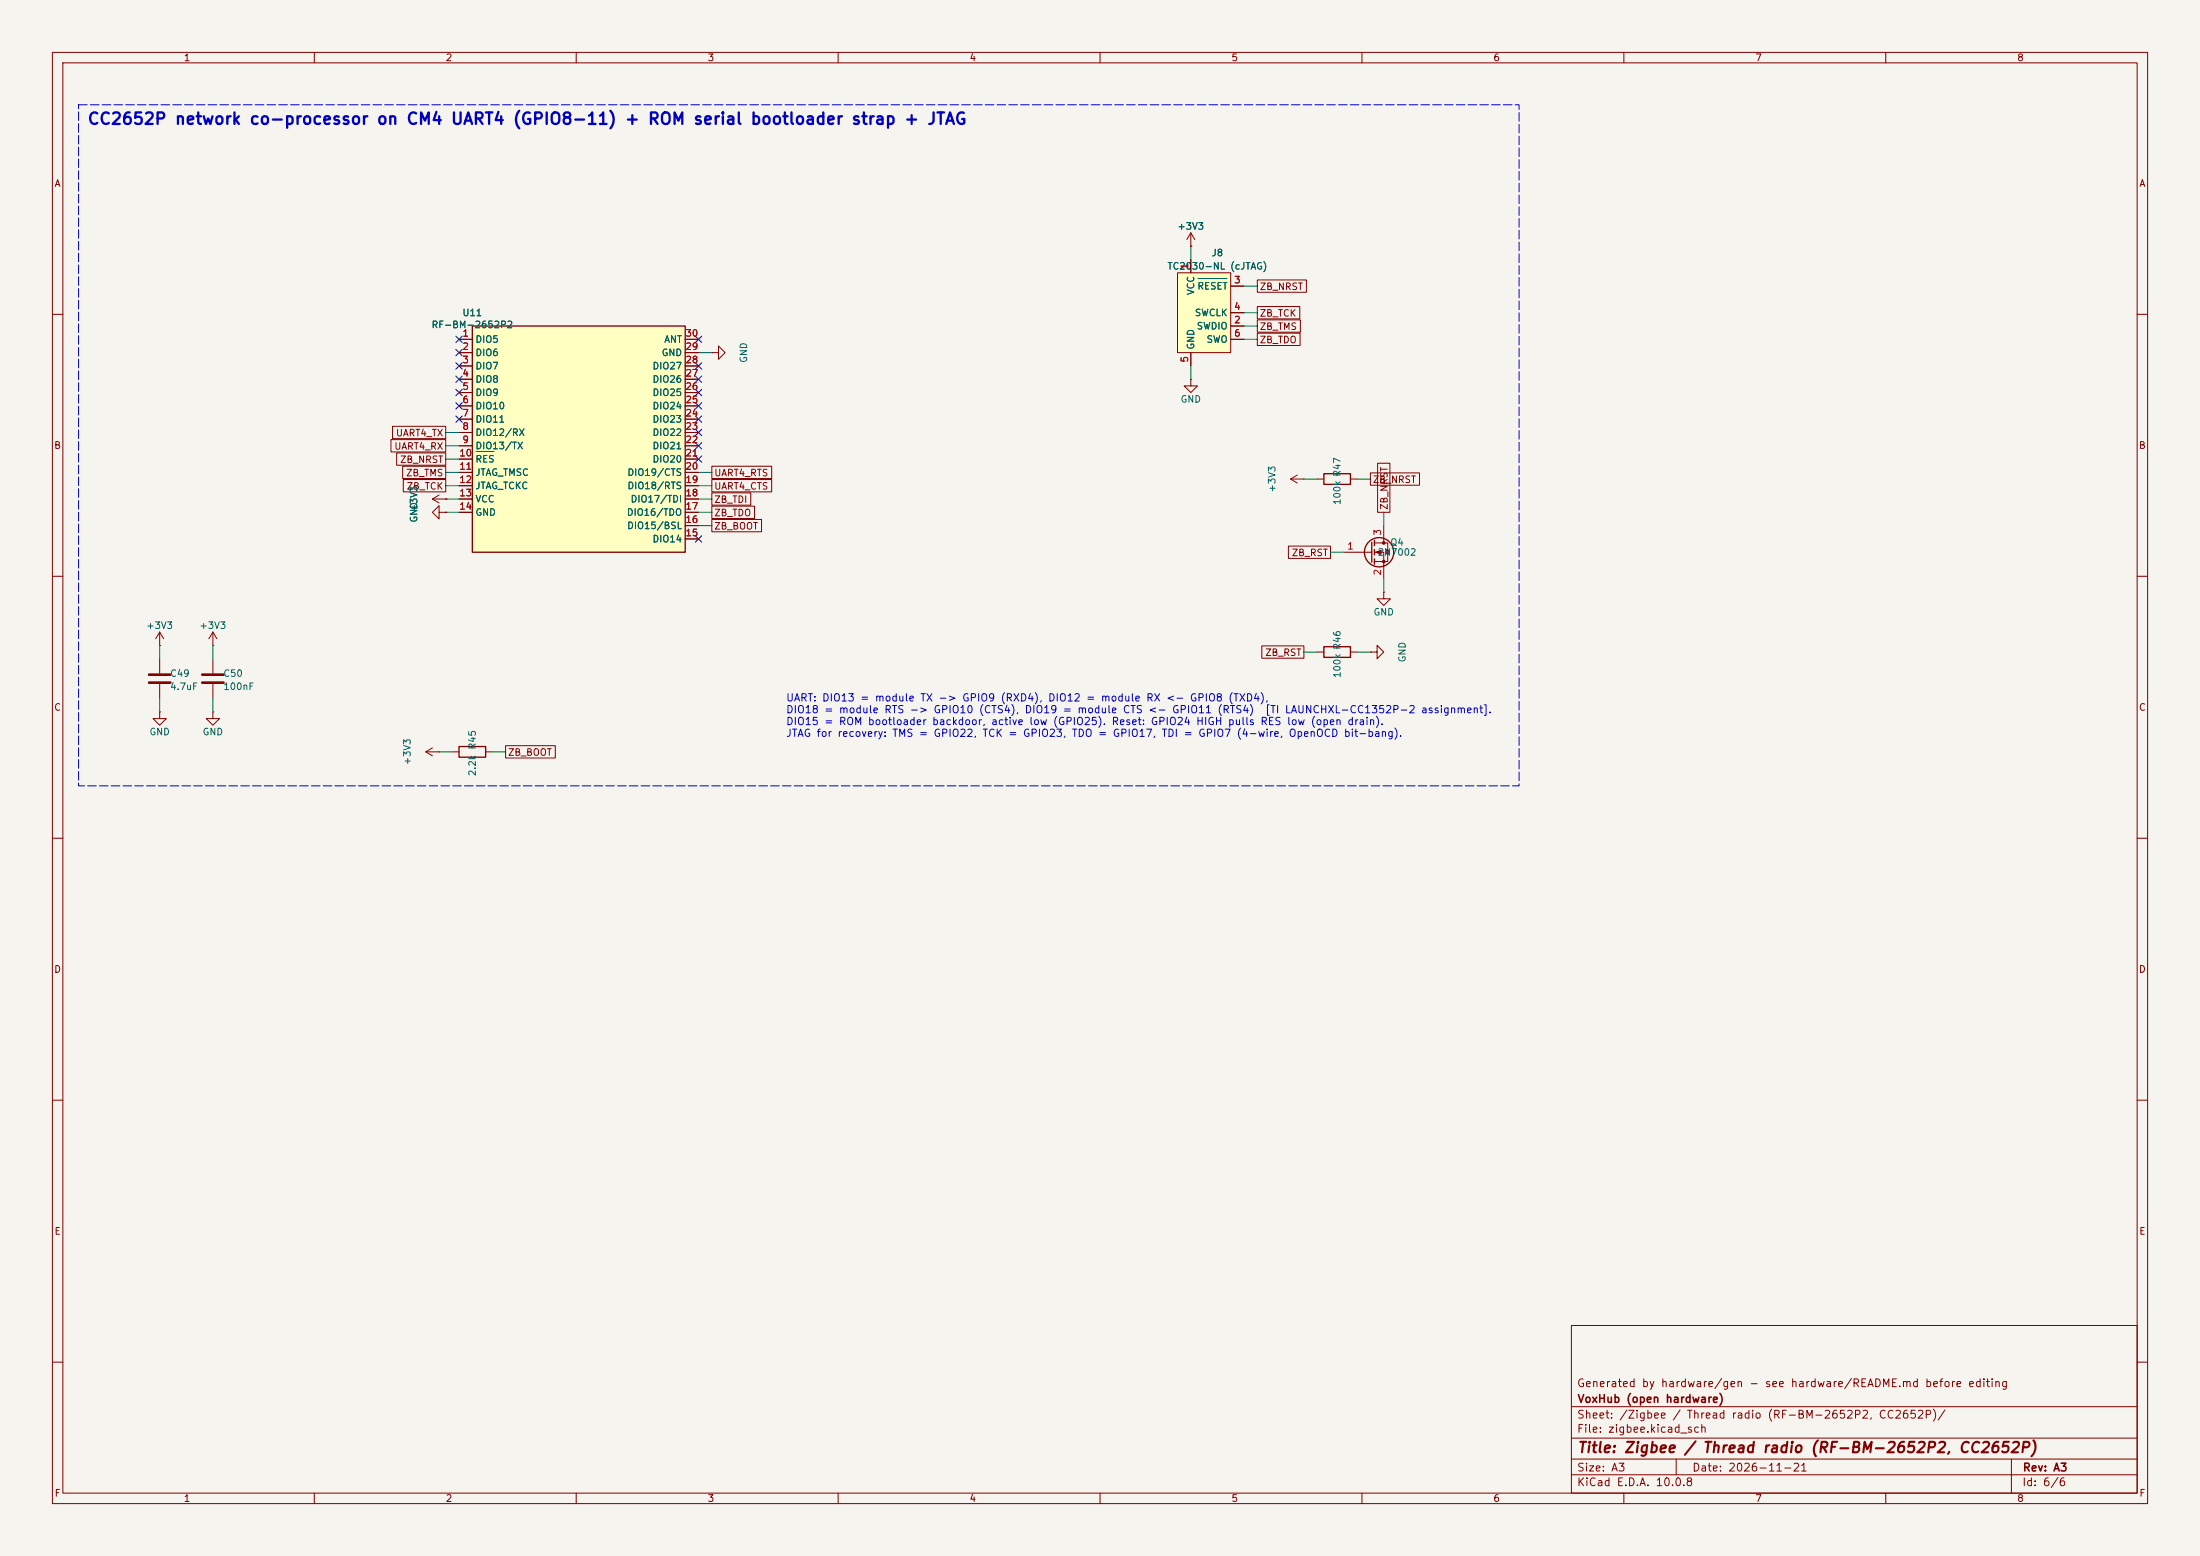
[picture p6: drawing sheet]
<svg xmlns="http://www.w3.org/2000/svg" width="420mm" height="297mm" viewBox="0 0 420 297" stroke-linecap="round" stroke-linejoin="round" font-family="sans-serif">
<path d="M0 0h420v297h-420z" fill="#f5f4ef" stroke="#f5f4ef" stroke-width=".19"/>
<g fill="none" stroke="#840000" stroke-width=".19">
<path d="M10 10h400v277h-400zM12 12h396v273h-396zM60 10v2M110 10v2M160 10v2M210 10v2M260 10v2M310 10v2M360 10v2M227.3 47h.1M227.3 44.5l-.7 1.2M227.3 44.5l.8 1.2"/>
<path d="M227.3 44.5v2.5M10 60h2M408 60h2M82.5 95.3l1.3 .7M82.5 95.3h2.6M83.8 97.8v-1.3l-1.3 1.3 1.3 1.3v-1.3h1.3M83.8 94.5l-1.3 .8M85.1 95.3h.1M85.1 97.8h.1M246.4 91.4l1.2 .8M246.4 91.4h2.5M247.6 90.7l-1.2 .7"/>
<path d="M248.9 91.4h.1M251.5 91.4h1.2M257.8 91.4h1.3M10 110h2M256.5 105.4h5.4M262.4 103.6h2.5v3.6h-2.5M262.4 105.4h1.8v5.1M264.2 113v1.3h1.2l-1.2 1.3-1.3-1.3h1.3M264.2 113h.1M264.2 100.3v3.3M264.5 105h.8M264.9 105l.4 .7h-.8z"/>
<path d="M408 110h2M30.5 135.9v1.3h1.2l-1.2 1.2-1.3-1.2h1.3M30.5 135.9h.1M30.5 123.2h.1M30.5 120.7v2.5M30.5 125.7v2.8M30.5 130.6v2.8M30.5 120.7l-.8 1.2M30.5 120.7l.7 1.2M40.6 135.9v1.3h1.3l-1.3 1.2-1.2-1.2h1.2M40.6 135.9h.1M40.6 123.2h.1"/>
<path d="M40.6 120.7v2.5M40.6 125.7v2.8M40.6 130.6v2.8M40.6 120.7l-.7 1.2M40.6 120.7l.8 1.2M10 160h2M81.3 143.5l1.2 .8M81.3 143.5h2.5M82.5 142.7l-1.2 .8M83.8 143.5h.1M86.4 143.5h1.2M92.7 143.5h1.3"/>
<path d="M408 160h2M10 210h2M408 210h2M300 253h108v32h-108zM10 260h2M300 278.5h108M300 274.5h108M300 268.5h108M320 278.5v3M384 278.5v6.5M408 260h2M60 285v2"/>
<path d="M110 285v2M160 285v2M210 285v2M260 285v2M300 281.5h108M310 285v2M360 285v2"/>
</g>
<path d="M28.4 128.8h4.1M28.4 130.3h4.1M38.6 128.8h4.1M38.6 130.3h4.1" fill="none" stroke="#840000" stroke-width=".51"/>
<g fill="none" stroke="#840000" stroke-width=".25">
<path d="M252.7 90.4h5.1v2.1h-5.1zM261.9 103.5v3.8M262.4 103.1v1M262.4 104.9v1M262.4 106.7v1M87.6 142.5h5.1v2h-5.1z"/>
<circle cx="263.3" cy="105.4" r="2.79"/>
</g>
<g fill="#840000" stroke="#840000" stroke-width=".19">
<path d="M262.6 105.4l1.1-.4v.8z"/>
<circle cx="264.2" cy="103.6" r=".25"/>
<circle cx="264.2" cy="107.2" r=".25"/>
</g>
<path d="M224.8 52.1h10.1v15.2h-10.1z" fill="#ffffc2"/>
<path d="M224.8 52.1h10.1v15.2h-10.1zM227.3 49.5v2.6M234.9 54.6h2.6M234.9 59.7h2.6M227.3 67.3v2.6M234.9 62.2h2.6M234.9 64.8h2.6M251.5 124.5h1.2M257.8 124.5h1.3M261.6 124.5h1.3v-1.3l1.3 1.3-1.3 1.2v-1.2M261.6 124.5h.1" fill="none" stroke="#840000" stroke-width=".19"/>
<path d="M228.7 53.2h5.5" fill="none" stroke="#006464" stroke-width=".19"/>
<path d="M252.7 123.4h5.1v2.1h-5.1z" fill="none" stroke="#840000" stroke-width=".25"/>
<path d="M90.2 62.2h40.6v43.2h-40.6z" fill="#ffffc2"/>
<path d="M90.2 62.2h40.6v43.2h-40.6z" fill="none" stroke="#840000" stroke-width=".25"/>
<g fill="none" stroke="#840000" stroke-width=".19">
<path d="M227.3 47h.1M227.3 49.5v2.6M234.9 54.6h2.6M234.9 59.7h2.6M240 58.5h8.1v2.4h-8.1zM240 53.4h9.4v2.4h-9.4zM87.6 64.8h2.6M87.6 67.3h2.6M87.6 69.9h2.6M87.6 72.4h2.6M87.6 74.9h2.6M87.6 77.5h2.6"/>
<path d="M130.8 64.8h2.5M130.8 67.3h2.5M130.8 69.9h2.5M130.8 72.4h2.5M130.8 74.9h2.5M130.8 77.5h2.5M135.9 67.3h1.3v-1.3l1.2 1.3-1.2 1.3v-1.3M135.9 67.3h.1M227.3 72.4v1.3h1.3l-1.3 1.2-1.2-1.2h1.2M227.3 72.4h.1M227.3 67.3v2.6M234.9 64.8h2.6"/>
<path d="M234.9 62.2h2.6M240 61.1h8.2v2.3h-8.2zM240 63.6h8.2v2.3h-8.2zM74.6 83.9h10.5v2.4h-10.5zM74.9 81.4h10.2v2.3h-10.2zM75.7 86.5h9.4v2.3h-9.4zM76.9 89h8.2v2.3h-8.2zM77 91.5h8.1v2.4h-8.1zM85.1 97.8h.1M85.1 95.3h.1M87.6 80h2.6M87.6 82.6h2.6"/>
<path d="M87.6 85.1h2.6M87.6 87.6h2.6M87.6 90.2h2.6M87.6 92.7h2.6M87.6 95.3h2.6M87.6 97.8h2.6M130.8 80h2.5M130.8 82.6h2.5M130.8 85.1h2.5M130.8 87.6h2.5M130.8 90.2h2.5M130.8 92.7h2.5"/>
<path d="M130.8 95.3h2.5M130.8 97.8h2.5M135.9 99.2h9.5v2.3h-9.5zM135.9 94.1h7.4v2.3h-7.4zM135.9 91.5h11.4v2.4h-11.4zM135.9 96.6h8.1v2.4h-8.1zM135.9 89h11.4v2.3h-11.4zM261.6 90.3h9.4v2.3h-9.4zM263 88.4h2.3v9.4h-2.3zM130.8 102.9h2.5M130.8 100.3h2.5M246 104.2h8v2.4h-8z"/>
<path d="M240.9 123.3h8v2.3h-8zM96.5 142.3h9.5v2.4h-9.5z"/>
</g>
<path d="M228.7 53.2h5.5M90.9 86.2h3.4" fill="none" stroke="#006464" stroke-width=".19"/>
<g fill="none" stroke="#009600" stroke-width=".19">
<path d="M227.3 47v2.5M237.5 54.6h2.5M237.5 59.7h2.5M133.3 67.3h2.6M227.3 69.9v2.5M237.5 64.8h2.5M237.5 62.2h2.5M85.1 82.6h2.5M85.1 92.7h2.5M85.1 97.8h2.5M85.1 90.2h2.5M85.1 95.3h2.5"/>
<path d="M85.1 85.1h2.5M85.1 87.6h2.5M133.3 92.7h2.6M133.3 97.8h2.6M133.3 90.2h2.6M133.3 95.3h2.6M248.9 91.4h2.6M259.1 91.4h2.5M264.2 97.8v2.5M133.3 100.3h2.6M254 105.4h2.5M264.2 110.5v2.5"/>
<path d="M30.5 123.2v2.5M30.5 133.4v2.5M40.6 123.2v2.5M40.6 133.4v2.5M248.9 124.5h2.6M259.1 124.5h2.5M83.8 143.5h2.6M94 143.5h2.5"/>
</g>
<g fill="none" stroke="#000084" stroke-width=".19">
<path d="M87 79.4l1.2 1.2M87 76.9l1.2 1.2M87 64.2l1.2 1.2M87 74.3l1.2 1.2M87 66.7l1.2 1.2M87 71.8l1.2 1.2M87 69.2l1.2 1.3M88.2 79.4l-1.2 1.2M88.2 76.9l-1.2 1.2M88.2 64.2l-1.2 1.2M88.2 74.3l-1.2 1.2M88.2 66.7l-1.2 1.2"/>
<path d="M88.2 71.8l-1.2 1.2M88.2 69.2l-1.2 1.3M132.7 76.9l1.3 1.2M132.7 79.4l1.3 1.2M132.7 71.8l1.3 1.2M132.7 74.3l1.3 1.2M132.7 64.2l1.3 1.2M132.7 69.2l1.3 1.3M134 76.9l-1.3 1.2M134 79.4l-1.3 1.2M134 71.8l-1.3 1.2M134 74.3l-1.3 1.2"/>
<path d="M134 64.2l-1.3 1.2M134 69.2l-1.3 1.3M132.7 84.5l1.3 1.2M132.7 81.9l1.3 1.3M132.7 87l1.3 1.2M134 84.5l-1.3 1.2M134 81.9l-1.3 1.3M134 87l-1.3 1.2M132.7 102.3l1.3 1.2M134 102.3l-1.3 1.2"/>
</g>
<path d="M15 20h275v130h-275z" fill="none" stroke="#0000c2" stroke-width=".19" stroke-dasharray="1.6 .6"/>
<text font-size="2.2" fill="#0000c2" x="16.6" y="24.3">CC2652P network co-processor on CM4 UART4 (GPIO8-11) + ROM serial bootloader strap + JTAG</text>
<text font-size="2" fill="#840000" x="301" y="277.8">Title: Zigbee / Thread radio (RF-BM-2652P2, CC2652P)</text>
<g font-size="1.5" fill="#840000">
<text x="300.9" y="265.1">Generated by hardware/gen - see hardware/README.md before editing</text>
<text x="301" y="268.1">VoxHub (open hardware)</text>
<text x="300.9" y="273.8">File: zigbee.kicad_sch</text>
<text x="300.9" y="271.1">Sheet: /Zigbee / Thread radio (RF-BM-2652P2, CC2652P)/</text>
<text x="300.9" y="281.2">Size: A3</text>
<text x="322.9" y="281.2">Date: 2026-11-21</text>
<text x="386" y="281.2">Rev: A3</text>
<text x="300.9" y="284">KiCad E.D.A. 10.0.8</text>
<text x="385.9" y="284">Id: 6/6</text>
</g>
<g font-size="1.4" fill="#0000c2">
<text x="150" y="134.2">UART: DIO13 = module TX -&gt; GPIO9 (RXD4), DIO12 = module RX &lt;- GPIO8 (TXD4),</text>
<text x="150" y="136.5">DIO18 = module RTS -&gt; GPIO10 (CTS4), DIO19 = module CTS &lt;- GPIO11 (RTS4)</text>
<text x="241.4" y="136.5">[TI LAUNCHXL-CC1352P-2 assignment].</text>
<text x="150" y="138.7">DIO15 = ROM bootloader backdoor, active low (GPIO25). Reset: GPIO24 HIGH pulls RES low (open drain).</text>
<text x="150" y="141">JTAG for recovery: TMS = GPIO22, TCK = GPIO23, TDO = GPIO17, TDI = GPIO7 (4-wire, OpenOCD bit-bang).</text>
</g>
<g font-size="1.3" fill="#840000">
<text x="35" y="12">1</text>
<text x="85" y="12">2</text>
<text x="135" y="12">3</text>
<text x="185" y="12">4</text>
<text x="235" y="12">5</text>
<text x="285" y="12">6</text>
<text x="335" y="12">7</text>
<text x="385" y="12">8</text>
<text x="10.3" y="36">A</text>
<text x="408.3" y="36">A</text>
<text x="240.4" y="55.7">ZB_NRST</text>
<text x="240.4" y="63.3">ZB_TMS</text>
<text x="240.4" y="60.7">ZB_TCK</text>
<text x="240.4" y="65.8">ZB_TDO</text>
<text x="75.5" y="83.6">UART4_TX</text>
<text x="10.2" y="86">B</text>
<text x="75.2" y="86.1">UART4_RX</text>
<text x="76.3" y="88.7">ZB_NRST</text>
<text x="408.2" y="86">B</text>
<text x="77.4" y="91.2">ZB_TMS</text>
<text x="77.5" y="93.8">ZB_TCK</text>
<text x="136.2" y="93.8">UART4_CTS</text>
<text x="136.2" y="91.2">UART4_RTS</text>
<text x="262" y="92.5">ZB_NRST</text>
<text x="136.2" y="101.4">ZB_BOOT</text>
<text x="136.2" y="96.3">ZB_TDI</text>
<text x="136.2" y="98.8">ZB_TDO</text>
<text x="265.2" y="97.4" transform="rotate(-90 265.2 97.4)">ZB_NRST</text>
<text x="246.5" y="106.5">ZB_RST</text>
<text x="241.4" y="125.5">ZB_RST</text>
<text x="10.2" y="136">C</text>
<text x="408.2" y="136">C</text>
<text x="96.9" y="144.6">ZB_BOOT</text>
<text x="10.2" y="186">D</text>
<text x="408.2" y="186">D</text>
<text x="10.3" y="236">E</text>
<text x="408.3" y="236">E</text>
<text x="10.3" y="286">F</text>
<text x="35" y="287">1</text>
<text x="85" y="287">2</text>
<text x="135" y="287">3</text>
<text x="185" y="287">4</text>
<text x="235" y="287">5</text>
<text x="285" y="287">6</text>
<text x="335" y="287">7</text>
<text x="385" y="287">8</text>
<text x="408.3" y="286">F</text>
</g>
<g font-size="1.3" fill="#006464">
<text x="224.7" y="44.2">+3V3</text>
<text x="222.8" y="51.8">TC2030-NL (cJTAG)</text>
<text x="231.2" y="49.2">J8</text>
<text x="228.3" y="56.4" transform="rotate(-90 228.3 56.4)">VCC</text>
<text x="228.5" y="55.6">RESET</text>
<text x="82.3" y="62.9">RF-BM-2652P2</text>
<text x="88.2" y="60.7">U11</text>
<text x="90.7" y="65.7">DIO5</text>
<text x="126.7" y="65.7">ANT</text>
<text x="228" y="60.7">SWCLK</text>
<text x="228.3" y="63.2">SWDIO</text>
<text x="230.2" y="65.7">SWO</text>
<text x="90.7" y="68.3">DIO6</text>
<text x="90.7" y="70.8">DIO7</text>
<text x="124.5" y="70.8">DIO27</text>
<text x="126.2" y="68.3">GND</text>
<text x="142.9" y="69.4" transform="rotate(-90 142.9 69.4)">GND</text>
<text x="228.3" y="66.8" transform="rotate(-90 228.3 66.8)">GND</text>
<text x="90.7" y="73.4">DIO8</text>
<text x="90.7" y="75.9">DIO9</text>
<text x="124.5" y="75.9">DIO25</text>
<text x="124.5" y="73.4">DIO26</text>
<text x="225.3" y="77.2">GND</text>
<text x="90.7" y="78.4">DIO10</text>
<text x="90.7" y="81">DIO11</text>
<text x="90.7" y="83.5">DIO12/RX</text>
<text x="124.5" y="83.5">DIO22</text>
<text x="124.5" y="81">DIO23</text>
<text x="124.5" y="78.4">DIO24</text>
<text x="90.7" y="86.1">DIO13/TX</text>
<text x="90.7" y="88.6">RES</text>
<text x="124.5" y="88.6">DIO20</text>
<text x="124.5" y="86.1">DIO21</text>
<text x="90.7" y="91.1">JTAG_TMSC</text>
<text x="90.7" y="93.7">JTAG_TCKC</text>
<text x="119.7" y="93.7">DIO18/RTS</text>
<text x="119.7" y="91.1">DIO19/CTS</text>
<text x="243.8" y="94.1" transform="rotate(-90 243.8 94.1)">+3V3</text>
<text x="80" y="99.9" transform="rotate(-90 80 99.9)">GND</text>
<text x="80" y="97.9" transform="rotate(-90 80 97.9)">+3V3</text>
<text x="90.7" y="96.2">VCC</text>
<text x="90.7" y="98.8">GND</text>
<text x="119.6" y="98.8">DIO16/TDO</text>
<text x="119.6" y="101.3">DIO15/BSL</text>
<text x="120.3" y="96.2">DIO17/TDI</text>
<text x="256.2" y="96.5" transform="rotate(-90 256.2 96.5)">100k R47</text>
<text x="124.5" y="103.8">DIO14</text>
<text x="262.9" y="106.4">2N7002</text>
<text x="265.3" y="104.5">Q4</text>
<text x="262.1" y="117.8">GND</text>
<text x="27.8" y="120.4">+3V3</text>
<text x="38" y="120.4">+3V3</text>
<text x="32.4" y="129.5">C49</text>
<text x="42.5" y="129.5">C50</text>
<text x="256.2" y="129.5" transform="rotate(-90 256.2 129.5)">100k R46</text>
<text x="268.7" y="126.5" transform="rotate(-90 268.7 126.5)">GND</text>
<text x="32.4" y="132">4.7uF</text>
<text x="42.5" y="132">100nF</text>
<text x="28.4" y="140.7">GND</text>
<text x="38.6" y="140.7">GND</text>
<text x="78.7" y="146.2" transform="rotate(-90 78.7 146.2)">+3V3</text>
<text x="91.1" y="148.3" transform="rotate(-90 91.1 148.3)">2.2k R45</text>
</g>
<g font-size="1.3" fill="#a90000">
<text x="227.1" y="51.5" transform="rotate(-90 227.1 51.5)">1</text>
<text x="235.5" y="54.4">3</text>
<text x="235.5" y="59.5">4</text>
<text x="88.2" y="64.6">1</text>
<text x="130.7" y="64.6">30</text>
<text x="235.5" y="62">2</text>
<text x="235.5" y="64.6">6</text>
<text x="88.2" y="67.1">2</text>
<text x="88.2" y="69.6">3</text>
<text x="130.7" y="69.6">28</text>
<text x="130.7" y="67.1">29</text>
<text x="227.1" y="69.3" transform="rotate(-90 227.1 69.3)">5</text>
<text x="88.2" y="72.2">4</text>
<text x="88.2" y="74.7">5</text>
<text x="88.2" y="77.3">6</text>
<text x="130.7" y="77.3">25</text>
<text x="130.7" y="74.7">26</text>
<text x="130.7" y="72.2">27</text>
<text x="88.2" y="79.8">7</text>
<text x="88.2" y="82.3">8</text>
<text x="130.7" y="82.3">23</text>
<text x="130.7" y="79.8">24</text>
<text x="87.6" y="87.4">10</text>
<text x="87.6" y="90">11</text>
<text x="88.2" y="84.9">9</text>
<text x="130.7" y="90">20</text>
<text x="130.7" y="87.4">21</text>
<text x="130.7" y="84.9">22</text>
<text x="87.6" y="92.5">12</text>
<text x="87.6" y="95">13</text>
<text x="130.7" y="95">18</text>
<text x="130.7" y="92.5">19</text>
<text x="87.6" y="97.6">14</text>
<text x="130.7" y="100.1">16</text>
<text x="130.7" y="97.6">17</text>
<text x="130.7" y="102.7">15</text>
<text x="257.1" y="105.2">1</text>
<text x="263.9" y="102.3" transform="rotate(-90 263.9 102.3)">3</text>
<text x="263.9" y="110" transform="rotate(-90 263.9 110)">2</text>
</g>
</svg>
